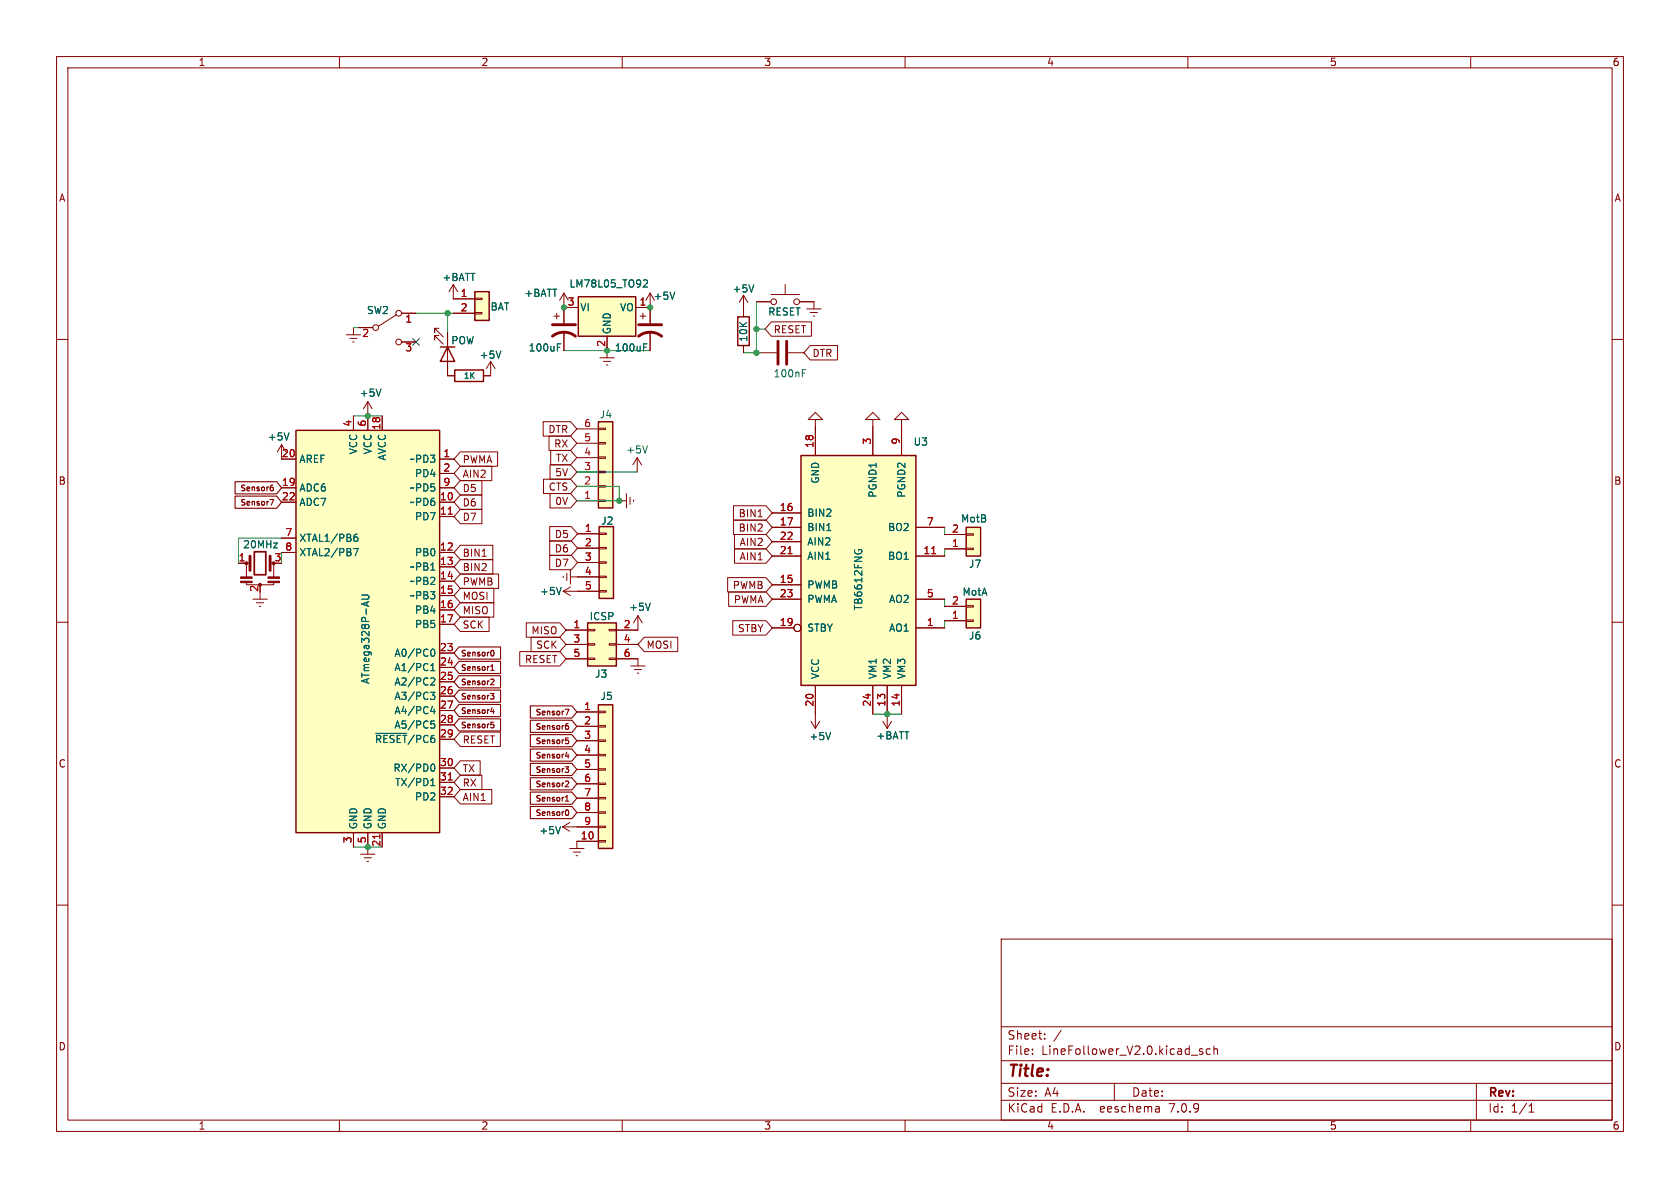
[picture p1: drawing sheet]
<svg xmlns="http://www.w3.org/2000/svg" width="297mm" height="210mm" viewBox="0 0 297 210" stroke-linecap="round" stroke-linejoin="round" font-family="sans-serif">
<g fill="none" stroke="#840000" stroke-width=".18">
<path d="M10 10h277v190h-277zM12 12h273v186h-273zM60 10v2M110 10v2M160 10v2M210 10v2M260 10v2M10 60h2M61.2 59.2h2.6M61.8 59.8h1.3M62.5 57.9v1.3M63.4 57.9h2.5"/>
<path d="M70.1 55.6l-3.2 2.1M71 55.4h2.5M77.6 58h-.8v.8v-.8l1.6 1.6M77.6 59.3h-.8v.8v-.8l1.6 1.5M79.1 58.8v7.6h1.3M80.1 55.4h3.8M80.1 50.3v2.5h3.8M80.1 50.3l-.7 1.3M80.1 50.3l.8 1.3M83.9 55.2h1.3v.3h-1.3zM83.9 52.7h1.3v.3h-1.3zM97.9 55.9h1"/>
<path d="M98.4 55.4v1M99.7 54.4h2.5M99.7 51.8l-.8 1.3M99.7 51.8v5.4M99.7 58.7v3.3M99.7 51.8l.8 1.3M107.3 59.4v3.8M112.4 54.4h2.5M113.2 55.9h1M113.7 55.4v1M114.2 53.1l.7-1.3v5.4M114.9 58.7v3.3"/>
<path d="M131.4 52.2l.8 1.3M131.4 52.2v3.8M131.4 52.2l-.7 1.3M133.7 53.3h2.6M136.3 52.1h5.1M136.4 56.9h7v2.5h-7l-1.1-1.2zM138.8 50.3v1.8M141.4 53.3h2.5v1.3M142.6 54.6h2.6M143.3 55.2h1.2M143.8 55.9h.2M285 60h2"/>
<path d="M49.8 78.6v2.6h2.5M49.8 78.6l-.8 1.3M49.8 78.6l.7 1.3M62.4 60.5h.2M62.5 73.5v2.6M65 71l-.7 1.3M65 71v5.1M65 71l.8 1.3M67.6 73.5v2.6M71 60.5h2.5M81.4 79.9h6.6v2.5h-6.6l-1.1-1.2zM86.7 63.9l.8 1.3"/>
<path d="M86.7 63.9v2.5h-1.2M86.7 63.9l-.7 1.3M96 74.5h4.9l1.1 1.3-1.1 1.3h-4.9zM97.1 77.1h3.8l1.1 1.3-1.1 1.2h-3.8zM97.4 79.6h3.5l1.1 1.3-1.1 1.3h-3.5zM102 78.4h3.8M102 75.8h3.8M105.8 75.7h1.3v.2h-1.3zM105.8 78.2h1.3v.3h-1.3zM106 63.2h2.6M106.7 63.9h1.2M107.2 64.5h.2"/>
<path d="M131.4 61.1v1.3M134.5 62.4h2.8M139.3 62.4h2.8M143.2 61.1h4.9v2.5h-4.9l-1.1-1.2zM144.1 74.2h-1.2l1.2-1.3 1.3 1.3h-1.3v6.3M154.3 74.2h-1.3l1.3-1.3 1.3 1.3h-1.3v6.3M159.4 74.2h-1.3l1.3-1.3 1.3 1.3h-1.3v6.3M42.2 99.6h1.9M43.6 99.6v2.4M47.9 99.6h.6M48.4 99.6v2.5M49.8 88.8h2.5"/>
<path d="M49.8 97.7h2.5M49.8 86.2h2.5M49.8 95.1h2.5M77.7 81.2h2.6M77.7 88.8h2.6M77.7 91.3h2.6M77.7 97.7h2.6M77.7 86.2h2.6M77.7 83.7h2.6M81.4 87.5h3.8v2.5h-3.8l-1.1-1.2zM81.4 82.4h5.5v2.6h-5.5l-1.1-1.3zM81.4 85h3.8v2.5h-3.8l-1.1-1.3z"/>
<path d="M81.4 90h3.8v2.6h-3.8l-1.1-1.3zM81.4 98.9h5.7v2.6h-5.7l-1.1-1.3zM81.4 96.4h5.7v2.5h-5.7l-1.1-1.2zM85.2 98.3h.8M96.1 84.7h4.8l1.1 1.3-1.1 1.2h-4.8zM97.2 98.2h3.8l1.1 1.2-1.1 1.3h-3.8zM97.2 93.1h3.8l1.1 1.3-1.1 1.2h-3.8zM97.2 95.6h3.8l1.1 1.3-1.1 1.3h-3.8zM97.2 87.2h3.7l1.1 1.3-1.1 1.3h-3.7zM97.2 82.2h3.7l1.1 1.2-1.1 1.3h-3.7zM102 88.5h3.8M102 86h3.8"/>
<path d="M102 83.4h3.8M102 80.9h3.8M102.1 94.4h3.8M102.1 96.9h3.8M102.1 99.4h3.8M105.8 80.8h1.3v.2h-1.3zM105.8 83.3h1.3v.3h-1.3zM105.8 85.9h1.3v.2h-1.3zM105.8 88.4h1.3v.2h-1.3zM105.9 99.3h1.3v.3h-1.3zM105.9 96.8h1.3v.2h-1.3zM105.9 94.2h1.3v.3h-1.3z"/>
<path d="M109.5 88.5h1.2M110.7 87.2v2.6M111.4 87.9v1.3M112 88.4v.2M112.6 80.9l.8 1.3M112.6 80.9v2.5M112.6 80.9l-.7 1.3M129.7 89.4h5.7l1.1 1.3-1.1 1.2h-5.7zM129.7 91.9h5.7l1.1 1.3-1.1 1.3h-5.7zM129.8 97h5.6l1.1 1.3-1.1 1.3h-5.6zM129.8 94.5h5.6l1.1 1.3-1.1 1.2h-5.6zM134 91.3h.8"/>
<path d="M136.5 98.3h5.1M136.5 90.7h5.1M136.5 93.2h5.1M136.5 95.8h5.1M161.9 98.3h5.1M161.9 93.2h5.1M167 97h3.8M167 94.5h3.8M170.8 94.4h1.3v.2h-1.3zM170.8 96.9h1.3v.3h-1.3zM10 110h2M43.6 102.9v.5h4.8v-.5"/>
<path d="M44.7 105.9h2.5M45.3 106.6h1.3M45.8 107.2h.3M46 104.6v1.3M77.7 100.2h2.6M77.7 102.7h2.6M77.7 105.3h2.6M77.7 107.8h2.6M77.7 110.4h2.6M77.7 115.4h2.6M77.7 118h2.6M81.4 104h5.9v2.6h-5.9l-1.1-1.3z"/>
<path d="M81.4 101.5h6.8v2.5h-6.8l-1.1-1.3zM81.4 106.6h5.9v2.5h-5.9l-1.1-1.3zM81.4 109.1h5.1v2.5h-5.1l-1.1-1.2zM91.9 115.2h7.1l1.1 1.3-1.1 1.2h-7.1zM93 110.1h6l1.1 1.3-1.1 1.2h-6zM93.9 112.6h5.1l1.1 1.3-1.1 1.3h-5.1zM99.6 104.5h6.3M99.6 104.5l1.2 .8M99.6 101.9v.2M100.1 111.4h3.8M100.1 113.9h3.8M100.1 116.5h3.8"/>
<path d="M100.2 101.3v1.3M100.8 102h5.1M100.8 103.8l-1.2 .7M100.8 100.7v2.6M103.9 116.3h1.3v.3h-1.3zM103.9 113.8h1.3v.2h-1.3zM103.9 111.3h1.3v.2h-1.3zM105.9 104.4h1.3v.2h-1.3zM105.9 101.9h1.3v.2h-1.3zM107.7 116.3h1.3v.3h-1.3zM107.7 113.8h1.3v.2h-1.3zM107.7 111.3h1.3v.2h-1.3z"/>
<path d="M109 116.5h3.8v1.2M109 113.9h3.8M111.5 117.7h2.5M112.1 118.4h1.3M112.6 119h.3M112.8 108.8v2.6h-3.8M112.8 108.8l.7 1.3M112.8 108.8l-.8 1.3M113.9 112.6h5.9v2.6h-5.9l-1.1-1.3zM128.6 102.1h6.8l1.1 1.3-1.1 1.2h-6.8zM128.8 104.6h6.6l1.1 1.3-1.1 1.3h-6.6zM129.5 109.7h5.9l1.1 1.3-1.1 1.3h-5.9z"/>
<path d="M136.5 111h3.8M136.5 103.4h5.1M136.5 105.9h5.1M161.9 111h5.1M161.9 105.9h5.1M167 109.7h3.8M167 107.2h3.8M170.8 107.1h1.3v.2h-1.3zM170.8 109.6h1.3v.3h-1.3zM285 110h2M77.7 120.5h2.6M77.7 123.1h2.6"/>
<path d="M77.7 125.6h2.6M77.7 128.1h2.6M77.7 130.7h2.6M77.7 135.8h2.6M77.7 138.3h2.6M81.4 139.6h5.5v2.5h-5.5l-1.1-1.3zM81.4 134.5h3.5v2.5h-3.5l-1.1-1.2zM81.4 129.4h7.1v2.6h-7.1l-1.1-1.3zM81.4 137h3.8v2.6h-3.8l-1.1-1.3zM102 125.9h3.8M102 128.4h3.8M102 130.9h3.8"/>
<path d="M102 133.5h3.8M102 136h3.8M102 138.6h3.8M105.8 138.4h1.3v.3h-1.3zM105.8 135.9h1.3v.2h-1.3zM105.8 133.4h1.3v.2h-1.3zM105.8 130.8h1.3v.3h-1.3zM105.8 128.3h1.3v.2h-1.3zM105.8 125.7h1.3v.3h-1.3zM143.4 127.5l.7 1.3M144.1 121.2v7.6M144.9 127.5l-.8 1.3"/>
<path d="M154.3 121.2v5M156.1 127.5l.7 1.3M156.8 121.2v7.6M157.6 127.5l-.8 1.3M159.4 121.2v5M10 160h2M62.5 147.2v2.5M63.8 151h2.5M64.4 151.6h1.3M64.9 152.3h.3M65 147.2v3.8M67.6 147.2v2.5"/>
<path d="M77.7 140.8h2.6M99.4 146.2h6.4M99.4 146.2l1.3 .7M100.7 150h2.6M100.7 145.4l-1.3 .8M101.3 150.6h1.3M101.9 151.3h.2M102 141.1h3.8M102 143.6h3.8M105.8 148.6h1.3v.2h-1.3zM105.8 146.1h1.3v.2h-1.3zM105.8 143.5h1.3v.3h-1.3z"/>
<path d="M105.8 141h1.3v.2h-1.3zM105.8 148.7h-3.8v1.3M285 160h2M177 166h108v32h-108zM60 198v2M110 198v2M160 198v2M177 194.5h108M177 191.5h108M177 187.5h108M177 181.5h108M182.5 186.3v.1"/>
<path d="M182.5 185.5v.1M184.7 183.6v.1M184.7 182.8v.1M187.6 182.1l-1.3 2M197 191.5v3M204.9 195.7l.1 .9M205 196.5l-.2 .1M205 196h-.2M210 198v2M212.6 185.5l-.4-.1-.2 .2 .1 .2 .5 .2v.3h-.6M214 185.5l-.5-.1-.3 .3v.4l.2 .2h.6M214.6 185.5l.2-.1 .4 .1v.9"/>
<path d="M214.6 184.9v1.5M260 198v2M261 191.5v6.5M270.3 196.6h.9M270.3 195.5l.4-.4v1.5"/>
<circle cx="66.4" cy="57.9" r=".51"/>
<circle cx="70.5" cy="55.4" r=".51"/>
<circle cx="136.8" cy="53.3" r=".51"/>
<circle cx="140.8" cy="53.3" r=".51"/>
<circle cx="70.5" cy="60.5" r=".51"/>
<circle cx="141" cy="111" r=".63"/>
</g>
<g fill="#ffffc2" stroke="#ffffc2" stroke-width=".18">
<path d="M102.2 52.5h10.2v6.9h-10.2z"/>
<path d="M105.8 74.5h2.5v15.3h-2.5z"/>
<path d="M103.9 110.1h5.1v7.6h-5.1z"/>
<path d="M105.9 93.1h2.6v12.7h-2.6z"/>
<path d="M105.8 124.6h2.5v25.4h-2.5z"/>
<path d="M141.6 80.5h20.3v40.7h-20.3z"/>
<path d="M83.9 51.6h2.6v5h-2.6z"/>
<path d="M170.8 93.2h2.6v5.1h-2.6z"/>
<path d="M170.8 105.9h2.6v5.1h-2.6z"/>
<path d="M52.3 76.1h25.4v71.1h-25.4z"/>
</g>
<g fill="none" stroke="#840000" stroke-width=".25">
<path d="M83.9 51.6h2.6v5h-2.6zM102.2 52.5h10.2v6.9h-10.2zM130.4 56h2.1v5.1h-2.1zM52.3 76.1h25.4v71.1h-25.4zM77.9 61.3h2.5M79.1 61.3l1.3 2.6h-2.5zM80.4 65.4h5.1v2h-5.1zM105.8 74.5h2.5v15.3h-2.5zM105.9 93.1h2.6v12.7h-2.6zM141.6 80.5h20.3v40.7h-20.3zM170.8 93.2h2.6v5.1h-2.6zM103.9 110.1h5.1v7.6h-5.1z"/>
<path d="M170.8 105.9h2.6v5.1h-2.6zM105.8 124.6h2.5v25.4h-2.5z"/>
</g>
<g fill="none" stroke="#006464" stroke-width=".18">
<path d="M113.8 49.5h.4l.3 .3-.8 .9h.8M119.3 51.6l-.4 1.3M133.3 50.4l-.5 1.2M51.1 76.5l-.4 1.3M67.3 68.8l-.4 1.2M88.6 62l-.5 1.3M98.5 61.4h.5M98.5 60.8h.6M113.8 61.4h.4M113.8 60.8h.6M114.5 78.8l-.5 1.3M141.8 66h.5"/>
<path d="M141.8 65.3h.6M62.5 97h.8l-.5 1.2M62.6 95l.4-.1 .3 .3-.1 .4-.4 .1-.2-.1M63.2 94.4l-.4 .1-.2 .2M146.2 93.8h.7M151.1 97.2v.3M151.8 97.4v-.3h.4l.2 .3M64 105.2h1l.2 .2v.4l-.2 .1h-1M64.9 106.5v.6M65.2 106.3l-1.2 .5M76.1 118.6h.8M76.1 117.7l.4-.4v1.3"/>
<path d="M76.2 119.9l.4-.1 .3 .4-.8 .9h.8M76.3 114.9l.2-.1a.68 .68 0 0 1 .4 .6 .68 .68 0 0 1-.4 .6l-.2-.1M99.2 103.8l-.4 1.3M115 106.6l-.5 1.3M66.4 129.6h5.5M76.1 122.4h.8l-.4 .5 .3 .1 .1 .4-.3 .2h-.3M76.1 138l.4-.4v1.3M76.1 138.9h.8M76.2 128l.4-.1 .3 .3-.1 .5h-.6M76.2 127.5h.6M76.3 135.1h.2a.68 .68 0 0 1 .4 .6 .68 .68 0 0 1-.4 .6h-.2M76.5 124.9l-.4 .9h.8"/>
<path d="M76.8 125.3v.9M146.8 129.5l-.4 1.3M99.1 146.1l-.4 1.3"/>
</g>
<path d="M97.7 59.4a3.3 3.3 0 0 1 4 0M97.7 57.4h4M112.9 59.4a3.3 3.3 0 0 1 4.1 0M112.9 57.4h4.1M137.5 60.3v4.1M139.1 60.3v4.1M44.2 98.3v2.5M47.8 98.3v2.5" fill="none" stroke="#840000" stroke-width=".51"/>
<path d="M79.2 90.9h.8M139.3 97.9h.7M164.7 97.9h.7M79.2 137.9h.8M67.1 147.5v.7" fill="none" stroke="#a90000" stroke-width=".18"/>
<g fill="#840000" stroke="#840000" stroke-width=".18">
<path d="M42.5 102.7h2.1v.3h-2.1z"/>
<path d="M42.5 102h2.1v.2h-2.1z"/>
<path d="M47.4 102.7h2v.3h-2z"/>
<path d="M47.4 102h2v.2h-2z"/>
<circle cx="43.6" cy="99.6" r=".25"/>
<circle cx="46" cy="103.4" r=".25"/>
</g>
<path d="M45 97.5h2v4.1h-2z" fill="none" stroke="#840000" stroke-width=".3"/>
<g fill="none" stroke="#840000" stroke-width=".2">
<path d="M41.6 87.7h7.3l.9 1.1-.9 1h-7.3zM41.6 85.2h7.3l.9 1-.9 1.1h-7.3zM47.7 88.3h.7l-.4 1M48.1 85.8h.1M48.1 86.1l.2 .2v.3l-.2 .2M81.1 116.9h7.4v2.2h-7.4l-.8-1.1zM81.1 119.4h7.4v2.2h-7.4l-.8-1.1zM81.1 114.4h7.4v2.1h-7.4l-.8-1.1zM86.8 118.5h.5M87.3 115.2v.6M81.1 124.5h7.4v2.2h-7.4l-.8-1.1zM81.1 127.1h7.4v2.1h-7.4l-.8-1.1z"/>
<path d="M81.1 122h7.4v2.1h-7.4l-.8-1zM86.7 121h.6M86.7 122.6h.6l-.3 .4M86.8 125.8h.6M87.3 120.1v.4M87.3 123.1v.4M87.3 128.1v.5M93.8 134.9h7.3l.9 1.1-.9 1.1h-7.3zM93.8 132.4h7.3l.9 1.1-.9 1.1h-7.3zM93.8 129.9h7.3l.9 1-.9 1.1h-7.3zM93.8 124.8h7.3l.9 1.1-.9 1h-7.3zM93.8 127.3h7.3l.9 1.1-.9 1.1h-7.3z"/>
<path d="M93.8 137.5h7.3l.9 1.1-.9 1h-7.3zM99.9 135.5h.6l-.3 .4M99.9 125.4h.7l-.4 1M100 133.7h.6M100 130.5h.5M100.2 127.9h.2M100.3 135.9l.2 .2v.3l-.2 .1M100.3 128.3l.2 .2v.2l-.2 .2M100.3 130.8l.2 .2v.3l-.2 .2M100.3 138.1l.2 .2v.2l-.6 .6h.6M100.4 133.3v.7M93.8 140h7.3l.9 1.1-.9 1.1h-7.3z"/>
<path d="M93.8 142.6h7.3l.9 1-.9 1.1h-7.3zM100 141.6h.5M100.2 140.8v-.2v1M100.4 143.2l.1 .3-.1 .6"/>
</g>
<g fill="none" stroke="#009600" stroke-width=".18">
<path d="M62.5 57.9h.9M73.5 55.4h6.6M79.1 55.4v3.4M133.7 53.3v9.1M133.7 58.2h1.6M62.5 73.5h5.1M99.7 62h15.2M131.4 62.4h3.1M49.8 95.1h-7.6v4.5M102 83.4h10.6M102 86h7.5v2.5h-7.5M167 93.2v1.3"/>
<path d="M167 97v1.3M167 105.9v1.3M167 109.7v1.3M154.3 126.2h5.1M62.5 149.7h5.1"/>
</g>
<path d="M72.9 59.8l1.2 1.3M74.1 59.8l-1.2 1.3" fill="none" stroke="#000084" stroke-width=".18"/>
<g fill="#009600" stroke="#009600" stroke-width=".18">
<circle cx="99.7" cy="54.4" r=".46"/>
<circle cx="107.3" cy="62" r=".46"/>
<circle cx="114.9" cy="54.4" r=".46"/>
<circle cx="109.5" cy="88.5" r=".46"/>
<circle cx="133.7" cy="58.2" r=".46"/>
<circle cx="133.7" cy="62.4" r=".46"/>
<circle cx="79.1" cy="55.4" r=".46"/>
<circle cx="65" cy="73.5" r=".46"/>
<circle cx="65" cy="149.7" r=".46"/>
<circle cx="156.8" cy="126.2" r=".46"/>
</g>
<text font-size="2.8" fill="#840000" x="178" y="190.9">Title:</text>
<g font-size="2.1" fill="#840000">
<text x="178" y="184">Sheet:</text>
<text x="178" y="186.7">File:</text>
<text x="184.1" y="186.7">LineFollower_V2.0.kicad_sch</text>
<text x="178" y="196.9">KiCad</text>
<text x="178" y="194.1">Size:</text>
<text x="184.7" y="194.1">A4</text>
<text x="185.7" y="196.9">E.D.A.</text>
<text x="194.6" y="196.9">eeschema</text>
<text x="200" y="194.1">Date:</text>
<text x="207" y="196.9">7.0.9</text>
<text x="263" y="194.3">Rev:</text>
<text x="263" y="196.9">Id:</text>
<text x="267.1" y="196.9">1/1</text>
</g>
<g font-size="1.8" fill="#840000">
<text x="35" y="11.9">1</text>
<text x="85" y="11.9">2</text>
<text x="135" y="11.9">3</text>
<text x="185" y="11.9">4</text>
<text x="235" y="11.9">5</text>
<text x="285" y="11.9">6</text>
<text x="10.3" y="35.9">A</text>
<text x="285.3" y="35.9">A</text>
<text x="136.7" y="59.1">RESET</text>
<text x="143.5" y="63.3">DTR</text>
<text x="96.8" y="76.8">DTR</text>
<text x="81.7" y="82.1">PWMA</text>
<text x="97.9" y="79.3">RX</text>
<text x="98.2" y="81.9">TX</text>
<text x="10.3" y="85.9">B</text>
<text x="81.7" y="89.7">D6</text>
<text x="81.7" y="84.6">AIN2</text>
<text x="81.7" y="87.2">D5</text>
<text x="96.9" y="86.9">CTS</text>
<text x="98.1" y="89.5">0V</text>
<text x="98.1" y="84.4">5V</text>
<text x="285.3" y="85.9">B</text>
<text x="81.7" y="92.3">D7</text>
<text x="98" y="95.3">D5</text>
<text x="130.5" y="91.6">BIN1</text>
<text x="130.5" y="94.2">BIN2</text>
<text x="81.7" y="101.2">BIN2</text>
<text x="81.7" y="98.6">BIN1</text>
<text x="98" y="100.4">D7</text>
<text x="98" y="97.9">D6</text>
<text x="130.7" y="99.3">AIN1</text>
<text x="130.7" y="96.7">AIN2</text>
<text x="81.7" y="106.2">MOSI</text>
<text x="81.7" y="103.7">PWMB</text>
<text x="129.5" y="104.3">PWMB</text>
<text x="129.6" y="106.9">PWMA</text>
<text x="81.7" y="108.8">MISO</text>
<text x="81.7" y="111.3">SCK</text>
<text x="93.8" y="112.3">MISO</text>
<text x="130.4" y="112">STBY</text>
<text x="92.7" y="117.4">RESET</text>
<text x="94.7" y="114.9">SCK</text>
<text x="114.2" y="114.9">MOSI</text>
<text x="81.7" y="131.6">RESET</text>
<text x="10.3" y="135.9">C</text>
<text x="81.7" y="136.7">TX</text>
<text x="285.3" y="135.9">C</text>
<text x="81.7" y="141.8">AIN1</text>
<text x="81.7" y="139.3">RX</text>
<text x="10.3" y="185.9">D</text>
<text x="285.3" y="185.9">D</text>
<text x="35" y="199.9">1</text>
<text x="85" y="199.9">2</text>
<text x="135" y="199.9">3</text>
<text x="185" y="199.9">4</text>
<text x="235" y="199.9">5</text>
<text x="285" y="199.9">6</text>
</g>
<g font-size="1.8" fill="#006464">
<text x="78.1" y="49.9">+BATT</text>
<text x="92.6" y="52.7">+BATT</text>
<text x="100.6" y="51">LM78L05_TO92</text>
<text x="115.4" y="53.2">+5V</text>
<text x="129.4" y="51.9">+5V</text>
<text x="64.8" y="55.7">SW2</text>
<text x="86.6" y="55.1">BAT</text>
<text x="102.5" y="55.2">VI</text>
<text x="108.2" y="59.2" transform="rotate(-90 108.2 59.2)">GND</text>
<text x="109.5" y="55.2">VO</text>
<text x="135.7" y="56">RESET</text>
<text x="79.7" y="61.1">POW</text>
<text x="84.7" y="63.6">+5V</text>
<text x="93.4" y="62.3">100uF</text>
<text x="108.6" y="62.3">100uF</text>
<text x="132.3" y="60.5" transform="rotate(-90 132.3 60.5)">10K</text>
<text x="63.5" y="70.3">+5V</text>
<text x="136.7" y="66.9">100nF</text>
<text x="105.9" y="74.1">J4</text>
<text x="47.2" y="78.1">+5V</text>
<text x="52.8" y="82">AREF</text>
<text x="63.3" y="80.4" transform="rotate(-90 63.3 80.4)">VCC</text>
<text x="65.9" y="80.4" transform="rotate(-90 65.9 80.4)">VCC</text>
<text x="68.4" y="81.5" transform="rotate(-90 68.4 81.5)">AVCC</text>
<text x="72.4" y="82">~PD3</text>
<text x="110.6" y="80.4">+5V</text>
<text x="161.4" y="79">U3</text>
<text x="52.8" y="87.1">ADC6</text>
<text x="52.8" y="89.6">ADC7</text>
<text x="72.4" y="89.6">~PD6</text>
<text x="72.4" y="87.1">~PD5</text>
<text x="73.3" y="84.6">PD4</text>
<text x="145" y="85.6" transform="rotate(-90 145 85.6)">GND</text>
<text x="155.2" y="88.1" transform="rotate(-90 155.2 88.1)">PGND1</text>
<text x="160.2" y="88.1" transform="rotate(-90 160.2 88.1)">PGND2</text>
<text x="52.8" y="96">XTAL1/PB6</text>
<text x="73.3" y="92.2">PD7</text>
<text x="106.2" y="92.9">J2</text>
<text x="142.6" y="91.5">BIN2</text>
<text x="142.6" y="94.1">BIN1</text>
<text x="156.9" y="94.1">BO2</text>
<text x="169.8" y="92.6">MotB</text>
<text x="42.9" y="97.1">20MHz</text>
<text x="52.8" y="98.5">XTAL2/PB7</text>
<text x="72.4" y="101.1">~PB1</text>
<text x="73.3" y="98.5">PB0</text>
<text x="142.6" y="99.2">AIN1</text>
<text x="142.6" y="96.6">AIN2</text>
<text x="156.9" y="99.2">BO1</text>
<text x="171.2" y="100.6">J7</text>
<text x="72.4" y="103.6">~PB2</text>
<text x="72.4" y="106.1">~PB3</text>
<text x="95.4" y="105.4">+5V</text>
<text x="142.6" y="104.2">PWMB</text>
<text x="142.6" y="106.8">PWMA</text>
<text x="157.1" y="106.8">AO2</text>
<text x="170.1" y="105.5">MotA</text>
<text x="73.3" y="108.7">PB4</text>
<text x="73.3" y="111.2">PB5</text>
<text x="104.1" y="109.8">ICSP</text>
<text x="111.1" y="108.2">+5V</text>
<text x="142.6" y="111.9">STBY</text>
<text x="152.6" y="108" transform="rotate(-90 152.6 108)">TB6612FNG</text>
<text x="157.1" y="111.9">AO1</text>
<text x="171.2" y="113.3">J6</text>
<text x="69.6" y="116.3">A0/PC0</text>
<text x="69.6" y="118.8">A1/PC1</text>
<text x="105.1" y="120">J3</text>
<text x="65.5" y="121" transform="rotate(-90 65.5 121)">ATmega328P-AU</text>
<text x="69.6" y="121.4">A2/PC2</text>
<text x="69.6" y="123.9">A3/PC3</text>
<text x="106.1" y="123.9">J5</text>
<text x="145" y="120.1" transform="rotate(-90 145 120.1)">VCC</text>
<text x="155.2" y="120.1" transform="rotate(-90 155.2 120.1)">VM1</text>
<text x="157.7" y="120.1" transform="rotate(-90 157.7 120.1)">VM2</text>
<text x="160.2" y="120.1" transform="rotate(-90 160.2 120.1)">VM3</text>
<text x="66.2" y="131.5">~{RESET}/PC6</text>
<text x="69.6" y="126.5">A4/PC4</text>
<text x="69.6" y="129">A5/PC5</text>
<text x="143" y="131">+5V</text>
<text x="154.8" y="130.9">+BATT</text>
<text x="69.5" y="136.6">RX/PD0</text>
<text x="69.8" y="139.2">TX/PD1</text>
<text x="73.3" y="141.7">PD2</text>
<text x="63.3" y="146.7" transform="rotate(-90 63.3 146.7)">GND</text>
<text x="65.9" y="146.7" transform="rotate(-90 65.9 146.7)">GND</text>
<text x="68.4" y="146.7" transform="rotate(-90 68.4 146.7)">GND</text>
<text x="95.2" y="147.7">+5V</text>
</g>
<g font-size="1.8" fill="#a90000">
<text x="81.3" y="52.6">1</text>
<text x="63.9" y="59.9">2</text>
<text x="71.6" y="57.4">1</text>
<text x="81.3" y="55.1">2</text>
<text x="100.3" y="54.1">3</text>
<text x="113" y="54.1">1</text>
<text x="71.6" y="62.4">3</text>
<text x="107.1" y="61.4" transform="rotate(-90 107.1 61.4)">2</text>
<text x="62.2" y="75.5" transform="rotate(-90 62.2 75.5)">4</text>
<text x="64.8" y="75.5" transform="rotate(-90 64.8 75.5)">6</text>
<text x="67.3" y="76.1" transform="rotate(-90 67.3 76.1)">18</text>
<text x="103.2" y="75.6">6</text>
<text x="49.7" y="80.9">20</text>
<text x="78.3" y="80.9">1</text>
<text x="78.3" y="83.4">2</text>
<text x="103.2" y="83.2">3</text>
<text x="103.2" y="80.6">4</text>
<text x="103.2" y="78.1">5</text>
<text x="143.9" y="79.3" transform="rotate(-90 143.9 79.3)">18</text>
<text x="154.1" y="78.7" transform="rotate(-90 154.1 78.7)">3</text>
<text x="159.1" y="78.7" transform="rotate(-90 159.1 78.7)">9</text>
<text x="49.7" y="86">19</text>
<text x="49.7" y="88.5">22</text>
<text x="77.7" y="88.5">10</text>
<text x="78.3" y="86">9</text>
<text x="103.2" y="88.3">1</text>
<text x="103.2" y="85.7">2</text>
<text x="50.3" y="94.9">7</text>
<text x="77.7" y="91.1">11</text>
<text x="103.3" y="94.1">1</text>
<text x="137.8" y="90.4">16</text>
<text x="137.8" y="93">17</text>
<text x="137.8" y="95.5">22</text>
<text x="163.8" y="93">7</text>
<text x="168.2" y="94.2">2</text>
<text x="42.1" y="99.3">1</text>
<text x="48.4" y="99.3">3</text>
<text x="50.3" y="97.4">8</text>
<text x="77.7" y="97.4">12</text>
<text x="77.7" y="99.9">13</text>
<text x="103.3" y="96.6">2</text>
<text x="103.3" y="99.2">3</text>
<text x="103.3" y="101.7">4</text>
<text x="137.8" y="98">21</text>
<text x="163.2" y="98">11</text>
<text x="168.2" y="96.8">1</text>
<text x="45.7" y="104.7" transform="rotate(-90 45.7 104.7)">2</text>
<text x="77.7" y="102.5">14</text>
<text x="77.7" y="105">15</text>
<text x="77.7" y="107.6">16</text>
<text x="103.3" y="104.3">5</text>
<text x="137.8" y="103.1">15</text>
<text x="137.8" y="105.7">23</text>
<text x="163.8" y="105.7">5</text>
<text x="168.2" y="106.9">2</text>
<text x="77.7" y="110.1">17</text>
<text x="101.3" y="111.1">1</text>
<text x="101.3" y="113.7">3</text>
<text x="110.2" y="111.1">2</text>
<text x="110.2" y="113.7">4</text>
<text x="137.8" y="110.7">19</text>
<text x="163.8" y="110.7">1</text>
<text x="168.2" y="109.5">1</text>
<text x="77.7" y="115.2">23</text>
<text x="77.7" y="117.7">24</text>
<text x="101.3" y="116.2">5</text>
<text x="110.2" y="116.2">6</text>
<text x="77.7" y="120.3">25</text>
<text x="77.7" y="122.8">26</text>
<text x="77.7" y="125.3">27</text>
<text x="103.2" y="125.6">1</text>
<text x="143.9" y="125" transform="rotate(-90 143.9 125)">20</text>
<text x="154.1" y="125" transform="rotate(-90 154.1 125)">24</text>
<text x="156.6" y="125" transform="rotate(-90 156.6 125)">13</text>
<text x="159.1" y="125" transform="rotate(-90 159.1 125)">14</text>
<text x="77.7" y="127.9">28</text>
<text x="77.7" y="130.4">29</text>
<text x="103.2" y="128.1">2</text>
<text x="103.2" y="130.7">3</text>
<text x="77.7" y="135.5">30</text>
<text x="103.2" y="133.2">4</text>
<text x="103.2" y="135.8">5</text>
<text x="77.7" y="138">31</text>
<text x="77.7" y="140.6">32</text>
<text x="103.2" y="138.3">6</text>
<text x="103.2" y="140.8">7</text>
<text x="103.2" y="143.4">8</text>
<text x="62.2" y="149.2" transform="rotate(-90 62.2 149.2)">3</text>
<text x="64.8" y="149.2" transform="rotate(-90 64.8 149.2)">5</text>
<text x="67.3" y="149.8" transform="rotate(-90 67.3 149.8)">21</text>
<text x="102.6" y="148.5">10</text>
<text x="103.2" y="145.9">9</text>
</g>
<text font-size="1.4" fill="#006464" x="81.9" y="67.1">1K</text>
<g font-size="1.4" fill="#840000">
<text x="42.3" y="89.6">Sensor7</text>
<text x="42.3" y="87.1">Sensor6</text>
<text x="81.4" y="118.9">Sensor1</text>
<text x="81.4" y="116.3">Sensor0</text>
<text x="81.4" y="121.4">Sensor2</text>
<text x="81.4" y="123.9">Sensor3</text>
<text x="81.4" y="126.5">Sensor4</text>
<text x="81.4" y="129">Sensor5</text>
<text x="94.5" y="131.8">Sensor5</text>
<text x="94.5" y="126.7">Sensor7</text>
<text x="94.5" y="129.3">Sensor6</text>
<text x="94.5" y="136.9">Sensor3</text>
<text x="94.5" y="134.3">Sensor4</text>
<text x="94.5" y="142">Sensor1</text>
<text x="94.5" y="139.4">Sensor2</text>
<text x="94.5" y="144.5">Sensor0</text>
</g>
</svg>
